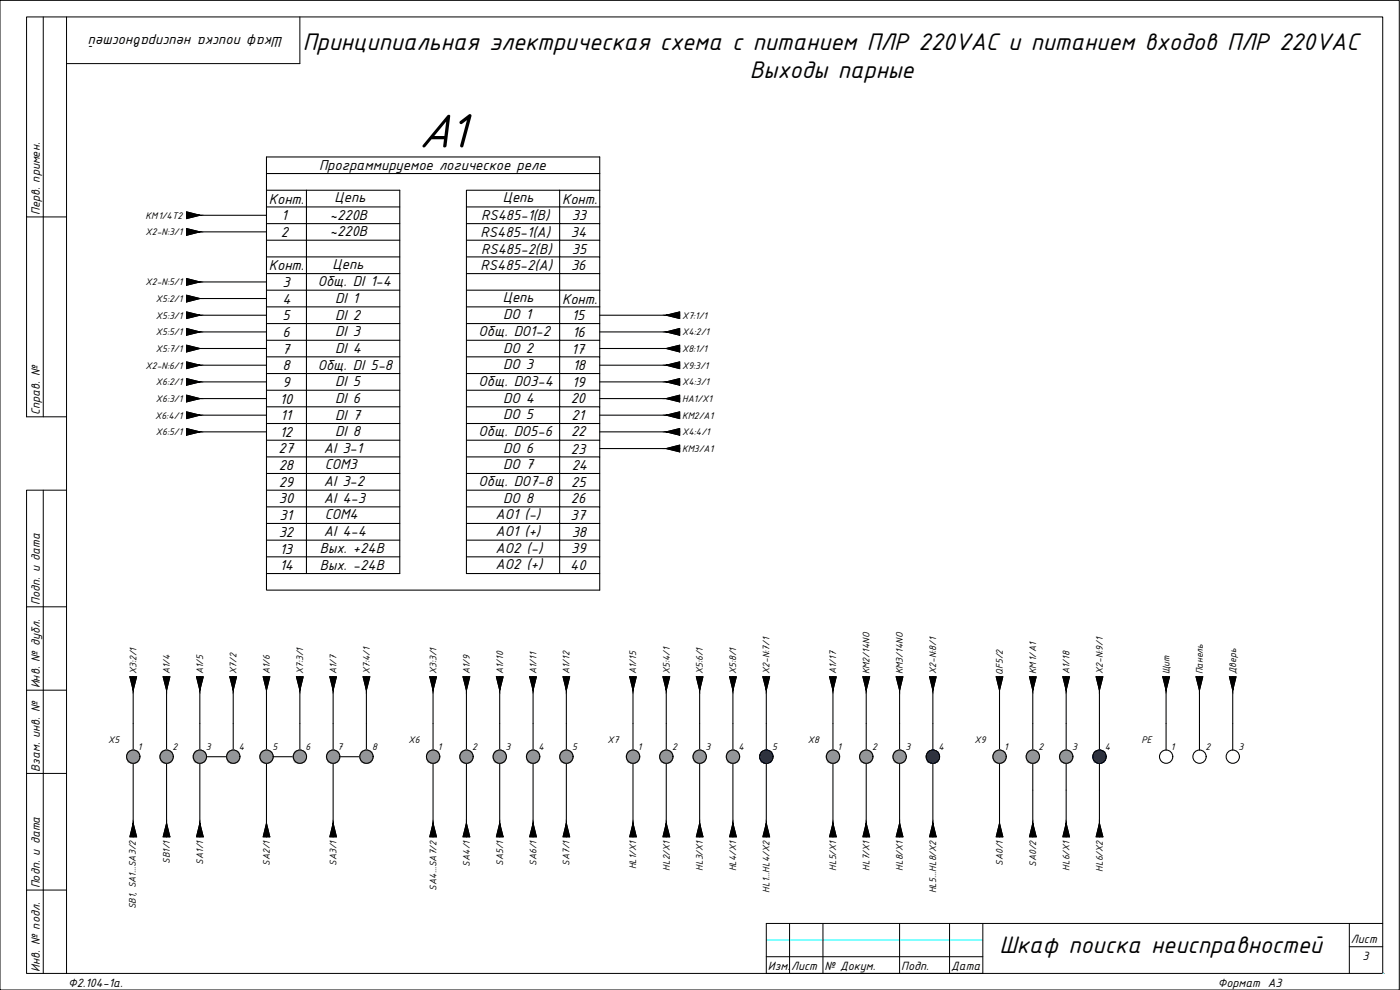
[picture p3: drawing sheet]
<svg xmlns="http://www.w3.org/2000/svg" width="420mm" height="297mm" viewBox="0 0 420 297" stroke-linecap="round" stroke-linejoin="round" font-family="sans-serif">
<!-- layer: 0 -->
<g fill="none" stroke="#000" stroke-width=".3">
<path d="M13 5.1v120M20 5.1h395v287h-395zM20 5.1h-12v60h12M90 5.1v14h-70M8 65.1v60h12M13 147.1v145M20 147.1h-12v35M20 182.1h-12v25M20 207.1h-12v25M20 232.1h-12v35M20 267.1h-12v25h12M237 277.1v15"/>
<path d="M247 277.1v15M270 277.1v15M285 277.1v15M295 277.1v15h-65v-15h185M405 277.1v15M415 277.1h.1M230 287.1h65M405 284.1h10M415 292.1h.1"/>
</g>
<!-- layer: 4 -->
<path d="M230 282h65M415 292.1h.1" fill="none" stroke="#0ff" stroke-width=".3"/>
<g fill="none" stroke="#000" stroke-width=".32">
<path d="M80 57.1v5h12v5h28M80 57.1v-10h100v20M80 52.1h100M80 57.1h40v115h-28M92 57.1v5h28M168 57.1v5h12M168 57.1h-28v115h28M168 57.1h12M56 63.6l4 1-4 1zM56 68.6l4 1-4 1zM60 64.6h20M60 69.6h20"/>
<path d="M80 62.1v5h12v5h28M80 67.1v5h12v5h28M80 72.1v5h12v5h28M80 77.1v5h12v5h28M140 62.1h28v5h12v5M140 67.1h28v5h12v5M140 72.1h28v5h12v5M140 77.1h28v5h12v5M56 83.6l4 1-4 1zM56 88.6l4 1-4 1zM56 93.6l4 1-4 1zM56 98.6l4 1-4 1z"/>
<path d="M60 84.6h20M60 89.6h20M60 94.6h20M60 99.6h20M80 82.1v5h12v5h28M80 87.1v5h12v5h28M80 92.1v5h12v5h28M80 97.1v5h12v5h28M140 82.1h28v10h12M140 92.1h28v5h12v5M140 97.1h28v5h12v5M140 87.1h40"/>
<path d="M180 87.1v10M180 94.6h20M180 99.6h20M200 94.6l4-1v2zM200 99.6l4-1v2zM56 103.6l4 1-4 1zM56 108.6l4 1-4 1zM56 113.6l4 1-4 1zM56 118.6l4 1-4 1zM60 104.6h20M60 109.6h20M60 114.6h20"/>
<path d="M60 119.6h20M80 102.1v5h12v5h28M80 107.1v5h12v5h28M80 112.1v5h12v5h28M80 117.1v5h12v5h28M140 102.1h28v5h12v5M140 107.1h28v5h12v5M140 112.1h28v5h12v5M140 117.1h28v5h12v5M180 104.6h20M180 109.6h20M180 114.6h20"/>
<path d="M180 119.6h20M200 104.6l4-1v2zM200 109.6l4-1v2zM200 114.6l4-1v2zM200 119.6l4-1v2zM56 123.6l4 1-4 1zM56 128.6l4 1-4 1zM60 124.6h20M60 129.6h20M80 122.1v5h12v5h28M80 127.1v5h12v5h28M80 132.1v5h12v5h28"/>
<path d="M80 137.1v5h12v5h28M140 122.1h28v5h12v5M140 127.1h28v5h12v5M140 132.1h28v5h12v5M140 137.1h28v5h12v5M180 124.6h20M180 129.6h20M180 134.6h20M200 124.6l4-1v2zM200 129.6l4-1v2zM200 134.6l4-1v2zM80 142.1v5h12v5h28"/>
<path d="M80 147.1v5h12v5h28M80 152.1v5h12v5h28M80 157.1v5h12v5h28M140 142.1h28v5h12v5M140 147.1h28v5h12v5M140 152.1h28v5h12v5M140 157.1h28v5h12v5M80 162.1v5h12v5M80 167.1v5h12M140 167.1h28v5h12v5h-100v-5M140 162.1h28v5h12v5M39 203.1h2l-1 4z"/>
<path d="M40 207.1v18M49 203.1h2l-1 4zM50 207.1v18M59 203.1h2l-1 4zM60 207.1v18M69 203.1h2l-1 4zM70 207.1v18M79 203.1h2l-1 4zM80 207.1v18M89 203.1h2l-1 4zM90 207.1v18M99 203.1h2l-1 4z"/>
<path d="M100 207.1v18M109 203.1h2l-1 4zM110 207.1v18M129 203.1h2l-1 4zM130 207.1v18M139 203.1h2l-1 4zM140 207.1v18M149 203.1h2l-1 4zM150 207.1v18M159 203.1h2l-1 4zM160 207.1v18M169 203.1h2l-1 4z"/>
<path d="M170 207.1v18M189 203.1h2l-1 4zM190 207.1v18M199 203.1h2l-1 4zM200 207.1v18M209 203.1h2l-1 4zM210 207.1v18M219 203.1h2l-1 4zM220 207.1v18M229 203.1h2l-1 4zM230 207.1v18M249 203.1h2l-1 4z"/>
<path d="M250 207.1v18M259 203.1h2l-1 4zM260 207.1v18M269 203.1h2l-1 4zM270 207.1v18M279 203.1h2l-1 4zM280 207.1v18M299 203.1h2l-1 4zM300 207.1v18M309 203.1h2l-1 4zM310 207.1v18M319 203.1h2l-1 4z"/>
<path d="M320 207.1v18M329 203.1h2l-1 4zM330 207.1v18M349 203.1h2l-1 4zM350 207.1v18M359 203.1h2l-1 4zM360 207.1v18M369 203.1h1.9l-.9 4zM370 207.1v18M40 229.1v18M50 229.1v18M60 229.1v18"/>
<path d="M62 227h6M80 229.1v18M82 227h6M100 229.1v18M102 227h6M130 229.1v18M140 229.1v18M150 229.1v18M160 229.1v18M170 229.1v18M190 229.1v18M200 229.1v18"/>
<path d="M210 229.1v18M220 229.1v18M230 229.1v18M250 229.1v18M260 229.1v18M270 229.1v18M280 229.1v18M300 229.1v18M310 229.1v18M320 229.1v18M330 229.1v18M40 247.1l1 4h-2z"/>
<path d="M50 247.1l1 4h-2zM60 247.1l1 4h-2zM80 247.1l1 4h-2zM100 247.1l1 4h-2zM130 247.1l1 4h-2zM140 247.1l1 4h-2zM150 247.1l1 4h-2zM160 247.1l1 4h-2zM170 247.1l1 4h-2zM190 247.1l1 4h-2zM200 247.1l1 4h-2zM210 247.1l1 4h-2z"/>
<path d="M220 247.1l1 4h-2zM230 247.1l1 4h-2zM250 247.1l1 4h-2zM260 247.1l1 4h-2zM270 247.1l1 4h-2zM280 247.1l1 4h-2zM300 247.1l1 4h-2zM310 247.1l1 4h-2zM320 247.1l1 4h-2zM330 247.1l1 4h-2z"/>
<circle cx="40" cy="227" r="1.99"/>
<circle cx="50" cy="227" r="1.99"/>
<circle cx="60" cy="227" r="1.99"/>
<circle cx="70" cy="227" r="1.99"/>
<circle cx="80" cy="227" r="1.99"/>
<circle cx="90" cy="227" r="1.99"/>
<circle cx="100" cy="227" r="1.99"/>
<circle cx="110" cy="227" r="1.99"/>
<circle cx="130" cy="227" r="1.99"/>
<circle cx="140" cy="227" r="1.99"/>
<circle cx="150" cy="227" r="1.99"/>
<circle cx="160" cy="227" r="1.99"/>
<circle cx="170" cy="227" r="1.99"/>
<circle cx="190" cy="227" r="1.99"/>
<circle cx="200" cy="227" r="1.99"/>
<circle cx="210" cy="227" r="1.99"/>
<circle cx="220" cy="227" r="1.99"/>
<circle cx="230" cy="227" r="1.99"/>
<circle cx="250" cy="227" r="1.99"/>
<circle cx="260" cy="227" r="1.99"/>
<circle cx="270" cy="227" r="1.99"/>
<circle cx="280" cy="227" r="1.99"/>
<circle cx="300" cy="227" r="1.99"/>
<circle cx="310" cy="227" r="1.99"/>
<circle cx="320" cy="227" r="1.99"/>
<circle cx="330" cy="227" r="1.99"/>
<circle cx="350" cy="227" r="1.99"/>
<circle cx="360" cy="227" r="1.99"/>
<circle cx="370" cy="227" r="1.99"/>
</g>
<g fill="#000" stroke="#000" stroke-width=".3">
<path d="M56 63.6l4 1h-4zM56 64.6v1l4-1z"/>
<path d="M56 68.6l4 1h-4zM56 69.6v1l4-1z"/>
<path d="M56 83.6l4 1h-4zM56 84.6v1l4-1z"/>
<path d="M56 88.6l4 1h-4zM56 89.6v1l4-1z"/>
<path d="M56 93.6l4 1h-4zM56 94.6v1l4-1z"/>
<path d="M56 98.6l4 1h-4zM56 99.6v1l4-1z"/>
<path d="M200 94.6l4-1v1zM200 94.6l4 1v-1z"/>
<path d="M200 99.6l4-1v1zM200 99.6l4 1v-1z"/>
<path d="M56 103.6l4 1h-4zM56 104.6v1l4-1z"/>
<path d="M56 108.6l4 1h-4zM56 109.6v1l4-1z"/>
<path d="M56 113.6l4 1h-4zM56 114.6v1l4-1z"/>
<path d="M56 118.6l4 1h-4zM56 119.6v1l4-1z"/>
<path d="M200 104.6l4-1v1zM200 104.6l4 1v-1z"/>
<path d="M200 109.6l4-1v1zM200 109.6l4 1v-1z"/>
<path d="M200 114.6l4-1v1zM200 114.6l4 1v-1z"/>
<path d="M200 119.6l4-1v1zM200 119.6l4 1v-1z"/>
<path d="M56 123.6l4 1h-4zM56 124.6v1l4-1z"/>
<path d="M56 128.6l4 1h-4zM56 129.6v1l4-1z"/>
<path d="M200 124.6l4-1v1zM200 124.6l4 1v-1z"/>
<path d="M200 129.6l4-1v1zM200 129.6l4 1v-1z"/>
<path d="M200 134.6l4-1v1zM200 134.6l4 1v-1z"/>
<path d="M39 203.1h1v4zM40 203.1v4l1-4z"/>
<path d="M49 203.1h1v4zM50 203.1v4l1-4z"/>
<path d="M59 203.1h1v4zM60 203.1v4l1-4z"/>
<path d="M69 203.1h1v4zM70 203.1v4l1-4z"/>
<path d="M79 203.1h1v4zM80 203.1v4l1-4z"/>
<path d="M89 203.1h1v4zM90 203.1v4l1-4z"/>
<path d="M99 203.1h1v4zM100 203.1v4l1-4z"/>
<path d="M109 203.1h1v4zM110 203.1v4l1-4z"/>
<path d="M129 203.1h1v4zM130 203.1v4l1-4z"/>
<path d="M139 203.1h1v4zM140 203.1v4l1-4z"/>
<path d="M149 203.1h1v4zM150 203.1v4l1-4z"/>
<path d="M159 203.1h1v4zM160 203.1v4l1-4z"/>
<path d="M169 203.1h1v4zM170 203.1v4l1-4z"/>
<path d="M189 203.1h1v4zM190 203.1v4l1-4z"/>
<path d="M199 203.1h1v4zM200 203.1v4l1-4z"/>
<path d="M209 203.1h1v4zM210 203.1v4l1-4z"/>
<path d="M219 203.1h1v4zM220 203.1v4l1-4z"/>
<path d="M229 203.1h1v4zM230 203.1v4l1-4z"/>
<path d="M249 203.1h1v4zM250 203.1v4l1-4z"/>
<path d="M259 203.1h1v4zM260 203.1v4l1-4z"/>
<path d="M269 203.1h1v4zM270 203.1v4l1-4z"/>
<path d="M279 203.1h1v4zM280 203.1v4l1-4z"/>
<path d="M299 203.1h1v4zM300 203.1v4l1-4z"/>
<path d="M309 203.1h1v4zM310 203.1v4l1-4z"/>
<path d="M319 203.1h1v4zM320 203.1v4l1-4z"/>
<path d="M329 203.1h1v4zM330 203.1v4l1-4z"/>
<path d="M349 203.1h1v4zM350 203.1v4l1-4z"/>
<path d="M359 203.1h1v4zM360 203.1v4l1-4z"/>
<path d="M369 203.1h1v4zM370 203.1v4l.9-4z"/>
<path d="M40 247.1v4h1zM40 247.1v4h-1z"/>
<path d="M50 247.1v4h1zM50 247.1v4h-1z"/>
<path d="M60 247.1v4h1zM60 247.1v4h-1z"/>
<path d="M80 247.1v4h1zM80 247.1v4h-1z"/>
<path d="M100 247.1v4h1zM100 247.1v4h-1z"/>
<path d="M130 247.1v4h1zM130 247.1v4h-1z"/>
<path d="M140 247.1v4h1zM140 247.1v4h-1z"/>
<path d="M150 247.1v4h1zM150 247.1v4h-1z"/>
<path d="M160 247.1v4h1zM160 247.1v4h-1z"/>
<path d="M170 247.1v4h1zM170 247.1v4h-1z"/>
<path d="M190 247.1v4h1zM190 247.1v4h-1z"/>
<path d="M200 247.1v4h1zM200 247.1v4h-1z"/>
<path d="M210 247.1v4h1zM210 247.1v4h-1z"/>
<path d="M220 247.1v4h1zM220 247.1v4h-1z"/>
<path d="M230 247.1v4h1zM230 247.1v4h-1z"/>
<path d="M250 247.1v4h1zM250 247.1v4h-1z"/>
<path d="M260 247.1v4h1zM260 247.1v4h-1z"/>
<path d="M270 247.1v4h1zM270 247.1v4h-1z"/>
<path d="M280 247.1v4h1zM280 247.1v4h-1z"/>
<path d="M300 247.1v4h1zM300 247.1v4h-1z"/>
<path d="M310 247.1v4h1zM310 247.1v4h-1z"/>
<path d="M320 247.1v4h1zM320 247.1v4h-1z"/>
<path d="M330 247.1v4h1zM330 247.1v4h-1z"/>
</g>
<g fill="#939598" stroke="#939598" stroke-width=".3">
<path d="M39.8 225.1h.7zM39.4 225.1h1.1z"/>
<path d="M39.4 225.1l1.5 .2zM39.1 225.3h1.8z"/>
<path d="M39.1 225.3l2.1 .2-.3-.2zM38.8 225.5l.3-.2 2.1 .2z"/>
<path d="M38.8 225.5l2.7 .2-.3-.2zM38.5 225.7l.3-.2 2.7 .2z"/>
<path d="M38.5 225.7l3.2 .3-.2-.3zM38.5 225.7l3.2 .3h-3.4z"/>
<path d="M38.3 226l3.5 .3-.1-.3zM38.3 226l3.5 .3h-3.7z"/>
<path d="M38.1 226.3l3.8 .4-.1-.4zM38.1 226.3l3.8 .4h-3.9z"/>
<path d="M38 226.7l4 .3-.1-.3zM38 226.7l4 .3h-4z"/>
<path d="M38 227l3.9 .4 .1-.4zM38 227l3.9 .4h-3.9z"/>
<path d="M38 227.4l3.8 .4 .1-.4zM38 227.4l3.8 .4h-3.7z"/>
<path d="M38.1 227.8l3.6 .3 .1-.3zM38.1 227.8l3.6 .3h-3.4z"/>
<path d="M38.3 228.1l3.2 .3 .2-.3zM38.3 228.1l3.2 .3h-3z"/>
<path d="M38.5 228.4l2.7 .3 .3-.3zM38.5 228.4l2.7 .3h-2.4z"/>
<path d="M38.8 228.7l2.1 .1 .3-.1zM38.8 228.7l2.1 .1z"/>
<path d="M39.1 228.8h1.8zM39.1 228.8l1.4 .2z"/>
<path d="M39.4 229h1.1zM39.4 229l.8 .1z"/>
<path d="M49.8 225.1h.7zM49.4 225.1h1.1z"/>
<path d="M49.4 225.1l1.5 .2zM49.1 225.3h1.8z"/>
<path d="M49.1 225.3l2.1 .2zM48.8 225.5l.3-.2 2.1 .2z"/>
<path d="M48.8 225.5l2.7 .2-.3-.2zM48.5 225.7l.3-.2 2.7 .2z"/>
<path d="M48.5 225.7l3.2 .3-.2-.3zM48.5 225.7l3.2 .3h-3.4z"/>
<path d="M48.3 226l3.6 .3-.2-.3zM48.3 226l3.6 .3h-3.8z"/>
<path d="M48.1 226.3l3.8 .4v-.4zM48.1 226.3l3.8 .4h-3.9z"/>
<path d="M48 226.7l4 .3-.1-.3zM48 226.7l4 .3h-4z"/>
<path d="M48 227l3.9 .4 .1-.4zM48 227l3.9 .4h-3.9z"/>
<path d="M48 227.4l3.9 .4v-.4zM48 227.4l3.9 .4h-3.8z"/>
<path d="M48.1 227.8l3.6 .3 .2-.3zM48.1 227.8l3.6 .3h-3.4z"/>
<path d="M48.3 228.1l3.2 .3 .2-.3zM48.3 228.1l3.2 .3h-3z"/>
<path d="M48.5 228.4l2.7 .3 .3-.3zM48.5 228.4l2.7 .3h-2.4z"/>
<path d="M48.8 228.7l2.1 .1 .3-.1zM48.8 228.7l2.1 .1h-1.8z"/>
<path d="M49.1 228.8h1.8zM49.1 228.8l1.4 .2z"/>
<path d="M49.4 229h1.1zM49.4 229l.8 .1z"/>
<path d="M59.8 225.1h.7zM59.4 225.1h1.1z"/>
<path d="M59.4 225.1l1.5 .2zM59.1 225.3h1.8z"/>
<path d="M59.1 225.3l2.1 .2zM58.8 225.5l.3-.2 2.1 .2z"/>
<path d="M58.8 225.5l2.7 .2-.3-.2zM58.5 225.7l.3-.2 2.7 .2z"/>
<path d="M58.5 225.7l3.2 .3-.2-.3zM58.5 225.7l3.2 .3h-3.4z"/>
<path d="M58.3 226l3.5 .3-.1-.3zM58.3 226l3.5 .3h-3.7z"/>
<path d="M58.1 226.3l3.8 .4-.1-.4zM58.1 226.3l3.8 .4h-3.9z"/>
<path d="M58 226.7l4 .3-.1-.3zM58 226.7l4 .3h-4z"/>
<path d="M58 227l3.9 .4 .1-.4zM58 227l3.9 .4h-3.9z"/>
<path d="M58 227.4l3.8 .4 .1-.4zM58 227.4l3.8 .4h-3.7z"/>
<path d="M58.1 227.8l3.6 .3 .1-.3zM58.1 227.8l3.6 .3h-3.4z"/>
<path d="M58.3 228.1l3.2 .3 .2-.3zM58.3 228.1l3.2 .3h-3z"/>
<path d="M58.5 228.4l2.7 .3 .3-.3zM58.5 228.4l2.7 .3h-2.4z"/>
<path d="M58.8 228.7l2.1 .1 .3-.1zM58.8 228.7l2.1 .1z"/>
<path d="M59.1 228.8h1.8zM59.1 228.8l1.4 .2z"/>
<path d="M59.4 229h1.1zM59.4 229l.7 .1z"/>
<path d="M69.8 225.1h.7zM69.4 225.1h1.1z"/>
<path d="M69.4 225.1l1.5 .2zM69.1 225.3h1.8z"/>
<path d="M69.1 225.3l2.1 .2zM68.8 225.5l.3-.2 2.1 .2z"/>
<path d="M68.8 225.5l2.7 .2-.3-.2zM68.8 225.5l2.7 .2h-3z"/>
<path d="M68.5 225.7l3.2 .3-.2-.3zM68.5 225.7l3.2 .3h-3.4z"/>
<path d="M68.3 226l3.6 .3-.2-.3zM68.3 226l3.6 .3h-3.8z"/>
<path d="M68.1 226.3l3.8 .4v-.4zM68.1 226.3l3.8 .4h-3.9z"/>
<path d="M68 226.7l4 .3-.1-.3zM68 226.7l4 .3h-4z"/>
<path d="M68 227l3.9 .4 .1-.4zM68 227l3.9 .4h-3.9z"/>
<path d="M68 227.4l3.9 .4v-.4zM68 227.4l3.9 .4h-3.8z"/>
<path d="M68.1 227.8l3.6 .3 .2-.3zM68.1 227.8l3.6 .3h-3.4z"/>
<path d="M68.3 228.1l3.2 .3 .2-.3zM68.3 228.1l3.2 .3h-3z"/>
<path d="M68.5 228.4l2.7 .3 .3-.3zM68.5 228.4l2.7 .3h-2.4z"/>
<path d="M68.8 228.7l2.1 .1 .3-.1zM68.8 228.7l2.1 .1z"/>
<path d="M69.1 228.8h1.8zM69.1 228.8l1.4 .2z"/>
<path d="M69.4 229h1.1zM69.4 229l.8 .1z"/>
<path d="M79.8 225.1h.7zM79.4 225.1h1.1z"/>
<path d="M79.4 225.1l1.5 .2zM79.1 225.3h1.8z"/>
<path d="M79.1 225.3l2.1 .2zM78.8 225.5l.3-.2 2.1 .2z"/>
<path d="M78.8 225.5l2.7 .2-.3-.2zM78.5 225.7l.3-.2 2.7 .2z"/>
<path d="M78.5 225.7l3.2 .3-.2-.3zM78.5 225.7l3.2 .3h-3.4z"/>
<path d="M78.3 226l3.5 .3-.1-.3zM78.3 226l3.5 .3h-3.7z"/>
<path d="M78.1 226.3l3.9 .4-.2-.4zM78.1 226.3l3.9 .4h-4z"/>
<path d="M78 226.7l4 .3v-.3zM78 226.7l4 .3h-4z"/>
<path d="M78 227l4 .4v-.4zM78 227l4 .4h-4z"/>
<path d="M78 227.4l3.8 .4 .2-.4zM78 227.4l3.8 .4h-3.7z"/>
<path d="M78.1 227.8l3.6 .3 .1-.3zM78.1 227.8l3.6 .3h-3.4z"/>
<path d="M78.3 228.1l3.2 .3 .2-.3zM78.3 228.1l3.2 .3h-3z"/>
<path d="M78.5 228.4l2.7 .3 .3-.3zM78.5 228.4l2.7 .3h-2.4z"/>
<path d="M78.8 228.7l2.1 .1 .3-.1zM78.8 228.7l2.1 .1z"/>
<path d="M79.1 228.8h1.8zM79.1 228.8l1.4 .2z"/>
<path d="M79.4 229h1.1zM79.4 229l.8 .1z"/>
<path d="M89.8 225.1h.7zM89.4 225.1h1.1z"/>
<path d="M89.4 225.1l1.5 .2zM89.1 225.3h1.8z"/>
<path d="M89.1 225.3l2.1 .2zM88.8 225.5l.3-.2 2.1 .2z"/>
<path d="M88.8 225.5l2.6 .2-.2-.2zM88.8 225.5l2.6 .2h-2.9z"/>
<path d="M88.5 225.7l3.2 .3-.3-.3zM88.5 225.7l3.2 .3h-3.4z"/>
<path d="M88.3 226l3.5 .3-.1-.3zM88.3 226l3.5 .3h-3.7z"/>
<path d="M88.1 226.3l3.8 .4-.1-.4zM88.1 226.3l3.8 .4h-3.9z"/>
<path d="M88 226.7l4 .3-.1-.3zM88 226.7l4 .3h-4z"/>
<path d="M88 227l3.9 .4 .1-.4zM88 227l3.9 .4h-3.9z"/>
<path d="M88 227.4l3.8 .4 .1-.4zM88 227.4l3.8 .4h-3.7z"/>
<path d="M88.1 227.8l3.6 .3 .1-.3zM88.1 227.8l3.6 .3h-3.4z"/>
<path d="M88.3 228.1l3.1 .3 .3-.3zM88.3 228.1l3.1 .3h-2.9z"/>
<path d="M88.5 228.4l2.7 .3 .2-.3zM88.5 228.4l2.7 .3h-2.4z"/>
<path d="M88.8 228.7l2.1 .1 .3-.1zM88.8 228.7l2.1 .1z"/>
<path d="M89.1 228.8h1.8zM89.1 228.8l1.4 .2z"/>
<path d="M89.4 229h1.1zM89.4 229l.8 .1z"/>
<path d="M99.8 225.1h.7zM99.4 225.1h1.1z"/>
<path d="M99.4 225.1l1.5 .2zM99.1 225.3h1.8z"/>
<path d="M99.1 225.3l2.1 .2zM98.8 225.5l.3-.2 2.1 .2z"/>
<path d="M98.8 225.5l2.7 .2-.3-.2zM98.5 225.7l.3-.2 2.7 .2z"/>
<path d="M98.5 225.7l3.2 .3-.2-.3zM98.5 225.7l3.2 .3h-3.4z"/>
<path d="M98.3 226l3.5 .3-.1-.3zM98.3 226l3.5 .3h-3.7z"/>
<path d="M98.1 226.3l3.9 .4-.2-.4zM98.1 226.3l3.9 .4h-4z"/>
<path d="M98 226.7l4 .3v-.3zM98 226.7l4 .3h-4z"/>
<path d="M98 227l4 .4v-.4zM98 227l4 .4h-4z"/>
<path d="M98 227.4l3.8 .4 .2-.4zM98 227.4l3.8 .4h-3.7z"/>
<path d="M98.1 227.8l3.6 .3 .1-.3zM98.1 227.8l3.6 .3h-3.4z"/>
<path d="M98.3 228.1l3.2 .3 .2-.3zM98.3 228.1l3.2 .3h-3z"/>
<path d="M98.5 228.4l2.7 .3 .3-.3zM98.5 228.4l2.7 .3h-2.4z"/>
<path d="M98.8 228.7l2.1 .1 .3-.1zM98.8 228.7l2.1 .1z"/>
<path d="M99.1 228.8h1.8zM99.1 228.8l1.4 .2z"/>
<path d="M99.4 229h1.1zM99.4 229l.8 .1z"/>
<path d="M109.8 225.1h.7zM109.4 225.1h1.1z"/>
<path d="M109.4 225.1l1.5 .2zM109.1 225.3h1.8z"/>
<path d="M109.1 225.3l2.1 .2zM108.8 225.5l.3-.2 2.1 .2z"/>
<path d="M108.8 225.5l2.6 .2-.2-.2zM108.5 225.7l.3-.2 2.6 .2z"/>
<path d="M108.5 225.7l3.2 .3-.3-.3zM108.5 225.7l3.2 .3h-3.4z"/>
<path d="M108.3 226l3.5 .3-.1-.3zM108.3 226l3.5 .3h-3.7z"/>
<path d="M108.1 226.3l3.8 .4-.1-.4zM108.1 226.3l3.8 .4h-3.9z"/>
<path d="M108 226.7l4 .3-.1-.3zM108 226.7l4 .3h-4z"/>
<path d="M108 227l3.9 .4 .1-.4zM108 227l3.9 .4h-3.9z"/>
<path d="M108 227.4l3.8 .4 .1-.4zM108 227.4l3.8 .4h-3.7z"/>
<path d="M108.1 227.8l3.6 .3 .1-.3zM108.1 227.8l3.6 .3h-3.4z"/>
<path d="M108.3 228.1l3.1 .3 .3-.3zM108.3 228.1l3.1 .3h-2.9z"/>
<path d="M108.5 228.4l2.7 .3 .2-.3zM108.5 228.4l2.7 .3h-2.4z"/>
<path d="M108.8 228.7l2.1 .1 .3-.1zM108.8 228.7l2.1 .1z"/>
<path d="M109.1 228.8h1.8zM109.1 228.8l1.4 .2z"/>
<path d="M109.4 229h1.1zM109.4 229l.8 .1z"/>
<path d="M129.8 225.1h.7zM129.4 225.1h1.1z"/>
<path d="M129.4 225.1l1.5 .2zM129.1 225.3h1.8z"/>
<path d="M129.1 225.3l2.1 .2zM128.8 225.5l.3-.2 2.1 .2z"/>
<path d="M128.8 225.5l2.6 .2-.2-.2zM128.5 225.7l.3-.2 2.6 .2z"/>
<path d="M128.5 225.7l3.2 .3-.3-.3zM128.5 225.7l3.2 .3h-3.4z"/>
<path d="M128.3 226l3.5 .3-.1-.3zM128.3 226l3.5 .3h-3.7z"/>
<path d="M128.1 226.3l3.8 .4-.1-.4zM128.1 226.3l3.8 .4h-3.9z"/>
<path d="M128 226.7l4 .3-.1-.3zM128 226.7l4 .3h-4z"/>
<path d="M128 227l3.9 .4 .1-.4zM128 227l3.9 .4h-3.9z"/>
<path d="M128 227.4l3.8 .4 .1-.4zM128 227.4l3.8 .4h-3.7z"/>
<path d="M128.1 227.8l3.6 .3 .1-.3zM128.1 227.8l3.6 .3h-3.4z"/>
<path d="M128.3 228.1l3.1 .3 .3-.3zM128.3 228.1l3.1 .3h-2.9z"/>
<path d="M128.5 228.4l2.7 .3 .2-.3zM128.5 228.4l2.7 .3h-2.4z"/>
<path d="M128.8 228.7l2.1 .1 .3-.1zM128.8 228.7l2.1 .1z"/>
<path d="M129.1 228.8h1.8zM129.1 228.8l1.4 .2z"/>
<path d="M129.4 229h1.1zM129.4 229l.8 .1z"/>
<path d="M139.8 225.1h.7zM139.4 225.1h1.1z"/>
<path d="M139.4 225.1l1.5 .2zM139.1 225.3h1.8z"/>
<path d="M139.1 225.3l2.1 .2zM138.8 225.5l.3-.2 2.1 .2z"/>
<path d="M138.8 225.5l2.7 .2-.3-.2zM138.5 225.7l.3-.2 2.7 .2z"/>
<path d="M138.5 225.7l3.2 .3-.2-.3zM138.5 225.7l3.2 .3h-3.4z"/>
<path d="M138.3 226l3.6 .3-.2-.3zM138.3 226l3.6 .3h-3.8z"/>
<path d="M138.1 226.3l3.9 .4-.1-.4zM138.1 226.3l3.9 .4h-4z"/>
<path d="M138 226.7l4 .3v-.3zM138 226.7l4 .3h-4z"/>
<path d="M138 227l4 .4v-.4zM138 227l4 .4h-4z"/>
<path d="M138 227.4l3.9 .4 .1-.4zM138 227.4l3.9 .4h-3.8z"/>
<path d="M138.1 227.8l3.6 .3 .2-.3zM138.1 227.8l3.6 .3h-3.4z"/>
<path d="M138.3 228.1l3.2 .3 .2-.3zM138.3 228.1l3.2 .3h-3z"/>
<path d="M138.5 228.4l2.7 .3 .3-.3zM138.5 228.4l2.7 .3h-2.4z"/>
<path d="M138.8 228.7l2.1 .1 .3-.1zM138.8 228.7l2.1 .1z"/>
<path d="M139.1 228.8h1.8zM139.1 228.8l1.4 .2z"/>
<path d="M139.4 229h1.1zM139.4 229l.8 .1z"/>
<path d="M149.8 225.1h.7zM149.4 225.1h1.1z"/>
<path d="M149.4 225.1l1.5 .2zM149.1 225.3h1.8z"/>
<path d="M149.1 225.3l2.1 .2-.3-.2zM148.8 225.5l.3-.2 2.1 .2z"/>
<path d="M148.8 225.5l2.6 .2-.2-.2zM148.5 225.7l.3-.2 2.6 .2z"/>
<path d="M148.5 225.7l3.2 .3-.3-.3zM148.5 225.7l3.2 .3h-3.4z"/>
<path d="M148.3 226l3.5 .3-.1-.3zM148.3 226l3.5 .3h-3.7z"/>
<path d="M148.1 226.3l3.8 .4-.1-.4zM148.1 226.3l3.8 .4h-3.9z"/>
<path d="M148 226.7l4 .3-.1-.3zM148 226.7l4 .3h-4z"/>
<path d="M148 227l3.9 .4 .1-.4zM148 227l3.9 .4h-3.9z"/>
<path d="M148 227.4l3.8 .4 .1-.4zM148 227.4l3.8 .4h-3.7z"/>
<path d="M148.1 227.8l3.6 .3 .1-.3zM148.1 227.8l3.6 .3h-3.4z"/>
<path d="M148.3 228.1l3.1 .3 .3-.3zM148.3 228.1l3.1 .3h-2.9z"/>
<path d="M148.5 228.4l2.7 .3 .2-.3zM148.5 228.4l2.7 .3h-2.4z"/>
<path d="M148.8 228.7l2.1 .1 .3-.1zM148.8 228.7l2.1 .1z"/>
<path d="M149.1 228.8h1.8zM149.1 228.8l1.4 .2z"/>
<path d="M149.4 229h1.1zM149.4 229l.7 .1z"/>
<path d="M159.8 225.1h.7zM159.4 225.1h1.1z"/>
<path d="M159.4 225.1l1.5 .2zM159.1 225.3h1.8z"/>
<path d="M159.1 225.3l2.1 .2zM158.8 225.5l.3-.2 2.1 .2z"/>
<path d="M158.8 225.5l2.7 .2-.3-.2zM158.5 225.7l.3-.2 2.7 .2z"/>
<path d="M158.5 225.7l3.2 .3-.2-.3zM158.5 225.7l3.2 .3h-3.4z"/>
<path d="M158.3 226l3.6 .3-.2-.3zM158.3 226l3.6 .3h-3.8z"/>
<path d="M158.1 226.3l3.8 .4v-.4zM158.1 226.3l3.8 .4h-3.9z"/>
<path d="M158 226.7l4 .3-.1-.3zM158 226.7l4 .3h-4z"/>
<path d="M158 227l3.9 .4 .1-.4zM158 227l3.9 .4h-3.9z"/>
<path d="M158 227.4l3.9 .4v-.4zM158 227.4l3.9 .4h-3.8z"/>
<path d="M158.1 227.8l3.6 .3 .2-.3zM158.1 227.8l3.6 .3h-3.4z"/>
<path d="M158.3 228.1l3.2 .3 .2-.3zM158.3 228.1l3.2 .3h-3z"/>
<path d="M158.5 228.4l2.7 .3 .3-.3zM158.5 228.4l2.7 .3h-2.4z"/>
<path d="M158.8 228.7l2.1 .1 .3-.1zM158.8 228.7l2.1 .1h-1.8z"/>
<path d="M159.1 228.8h1.8zM159.1 228.8l1.4 .2z"/>
<path d="M159.4 229h1.1zM159.4 229l.8 .1z"/>
<path d="M169.8 225.1h.7zM169.4 225.1h1.1z"/>
<path d="M169.4 225.1l1.5 .2zM169.1 225.3h1.8z"/>
<path d="M169.1 225.3l2.1 .2zM168.8 225.5l.3-.2 2.1 .2z"/>
<path d="M168.8 225.5l2.7 .2-.3-.2zM168.5 225.7l.3-.2 2.7 .2z"/>
<path d="M168.5 225.7l3.2 .3-.2-.3zM168.5 225.7l3.2 .3h-3.4z"/>
<path d="M168.3 226l3.5 .3-.1-.3zM168.3 226l3.5 .3h-3.7z"/>
<path d="M168.1 226.3l3.8 .4-.1-.4zM168.1 226.3l3.8 .4h-3.9z"/>
<path d="M168 226.7l4 .3-.1-.3zM168 226.7l4 .3h-4z"/>
<path d="M168 227l3.9 .4 .1-.4zM168 227l3.9 .4h-3.9z"/>
<path d="M168 227.4l3.8 .4 .1-.4zM168 227.4l3.8 .4h-3.7z"/>
<path d="M168.1 227.8l3.6 .3 .1-.3zM168.1 227.8l3.6 .3h-3.4z"/>
<path d="M168.3 228.1l3.2 .3 .2-.3zM168.3 228.1l3.2 .3h-3z"/>
<path d="M168.5 228.4l2.7 .3 .3-.3zM168.5 228.4l2.7 .3h-2.4z"/>
<path d="M168.8 228.7l2.1 .1 .3-.1zM168.8 228.7l2.1 .1z"/>
<path d="M169.1 228.8h1.8zM169.1 228.8l1.4 .2z"/>
<path d="M169.4 229h1.1zM169.4 229l.7 .1z"/>
<path d="M189.8 225.1h.7zM189.4 225.1h1.1z"/>
<path d="M189.4 225.1l1.5 .2zM189.1 225.3h1.8z"/>
<path d="M189.1 225.3l2.1 .2zM188.8 225.5l.3-.2 2.1 .2z"/>
<path d="M188.8 225.5l2.7 .2-.3-.2zM188.5 225.7l.3-.2 2.7 .2z"/>
<path d="M188.5 225.7l3.2 .3-.2-.3zM188.5 225.7l3.2 .3h-3.4z"/>
<path d="M188.3 226l3.5 .3-.1-.3zM188.3 226l3.5 .3h-3.7z"/>
<path d="M188.1 226.3l3.8 .4-.1-.4zM188.1 226.3l3.8 .4h-3.9z"/>
<path d="M188 226.7l4 .3-.1-.3zM188 226.7l4 .3h-4z"/>
<path d="M188 227l3.9 .4 .1-.4zM188 227l3.9 .4h-3.9z"/>
<path d="M188 227.4l3.8 .4 .1-.4zM188 227.4l3.8 .4h-3.7z"/>
<path d="M188.1 227.8l3.6 .3 .1-.3zM188.1 227.8l3.6 .3h-3.4z"/>
<path d="M188.3 228.1l3.2 .3 .2-.3zM188.3 228.1l3.2 .3h-3z"/>
<path d="M188.5 228.4l2.7 .3 .3-.3zM188.5 228.4l2.7 .3h-2.4z"/>
<path d="M188.8 228.7l2.1 .1 .3-.1zM188.8 228.7l2.1 .1z"/>
<path d="M189.1 228.8h1.8zM189.1 228.8l1.4 .2z"/>
<path d="M189.4 229h1.1zM189.4 229l.7 .1z"/>
<path d="M199.8 225.1h.7zM199.4 225.1h1.1z"/>
<path d="M199.4 225.1l1.5 .2zM199.1 225.3h1.8z"/>
<path d="M199.1 225.3l2.1 .2zM198.8 225.5l.3-.2 2.1 .2z"/>
<path d="M198.8 225.5l2.6 .2-.2-.2zM198.5 225.7l.3-.2 2.6 .2z"/>
<path d="M198.5 225.7l3.2 .3-.3-.3zM198.5 225.7l3.2 .3h-3.4z"/>
<path d="M198.3 226l3.5 .3-.1-.3zM198.3 226l3.5 .3h-3.7z"/>
<path d="M198.1 226.3l3.8 .4-.1-.4zM198.1 226.3l3.8 .4h-3.9z"/>
<path d="M198 226.7l4 .3-.1-.3zM198 226.7l4 .3h-4z"/>
<path d="M198 227l3.9 .4 .1-.4zM198 227l3.9 .4h-3.9z"/>
<path d="M198 227.4l3.8 .4 .1-.4zM198 227.4l3.8 .4h-3.7z"/>
<path d="M198.1 227.8l3.6 .3 .1-.3zM198.1 227.8l3.6 .3h-3.4z"/>
<path d="M198.3 228.1l3.1 .3 .3-.3zM198.3 228.1l3.1 .3h-2.9z"/>
<path d="M198.5 228.4l2.7 .3 .2-.3zM198.5 228.4l2.7 .3h-2.4z"/>
<path d="M198.8 228.7l2.1 .1 .3-.1zM198.8 228.7l2.1 .1z"/>
<path d="M199.1 228.8h1.8zM199.1 228.8l1.4 .2z"/>
<path d="M199.4 229h1.1zM199.4 229l.8 .1z"/>
<path d="M209.8 225.1h.7zM209.4 225.1h1.1z"/>
<path d="M209.4 225.1l1.5 .2zM209.1 225.3h1.8z"/>
<path d="M209.1 225.3l2.1 .2zM208.8 225.5l.3-.2 2.1 .2z"/>
<path d="M208.8 225.5l2.7 .2-.3-.2zM208.5 225.7l.3-.2 2.7 .2z"/>
<path d="M208.5 225.7l3.2 .3-.2-.3zM208.5 225.7l3.2 .3h-3.4z"/>
<path d="M208.3 226l3.5 .3-.1-.3zM208.3 226l3.5 .3h-3.7z"/>
<path d="M208.1 226.3l3.8 .4-.1-.4zM208.1 226.3l3.8 .4h-3.9z"/>
<path d="M208 226.7l4 .3-.1-.3zM208 226.7l4 .3h-4z"/>
<path d="M208 227l3.9 .4 .1-.4zM208 227l3.9 .4h-3.9z"/>
<path d="M208 227.4l3.8 .4 .1-.4zM208 227.4l3.8 .4h-3.7z"/>
<path d="M208.1 227.8l3.6 .3 .1-.3zM208.1 227.8l3.6 .3h-3.4z"/>
<path d="M208.3 228.1l3.2 .3 .2-.3zM208.3 228.1l3.2 .3h-3z"/>
<path d="M208.5 228.4l2.7 .3 .3-.3zM208.5 228.4l2.7 .3h-2.4z"/>
<path d="M208.8 228.7l2.1 .1 .3-.1zM208.8 228.7l2.1 .1z"/>
<path d="M209.1 228.8h1.8zM209.1 228.8l1.4 .2z"/>
<path d="M209.4 229h1.1zM209.4 229l.7 .1z"/>
<path d="M219.8 225.1h.7zM219.4 225.1h1.1z"/>
<path d="M219.4 225.1l1.5 .2zM219.1 225.3h1.8z"/>
<path d="M219.1 225.3l2.1 .2zM218.8 225.5l.3-.2 2.1 .2z"/>
<path d="M218.8 225.5l2.6 .2-.2-.2zM218.5 225.7l.3-.2 2.6 .2z"/>
<path d="M218.5 225.7l3.2 .3-.3-.3zM218.5 225.7l3.2 .3h-3.4z"/>
<path d="M218.3 226l3.5 .3-.1-.3zM218.3 226l3.5 .3h-3.7z"/>
<path d="M218.1 226.3l3.8 .4-.1-.4zM218.1 226.3l3.8 .4h-3.9z"/>
<path d="M218 226.7l4 .3-.1-.3zM218 226.7l4 .3h-4z"/>
<path d="M218 227l3.9 .4 .1-.4zM218 227l3.9 .4h-3.9z"/>
<path d="M218 227.4l3.8 .4 .1-.4zM218 227.4l3.8 .4h-3.7z"/>
<path d="M218.1 227.8l3.6 .3 .1-.3zM218.1 227.8l3.6 .3h-3.4z"/>
<path d="M218.3 228.1l3.1 .3 .3-.3zM218.3 228.1l3.1 .3h-2.9z"/>
<path d="M218.5 228.4l2.7 .3 .2-.3zM218.5 228.4l2.7 .3h-2.4z"/>
<path d="M218.8 228.7l2.1 .1 .3-.1zM218.8 228.7l2.1 .1z"/>
<path d="M219.1 228.8h1.8zM219.1 228.8l1.4 .2z"/>
<path d="M219.4 229h1.1zM219.4 229l.8 .1z"/>
<path d="M249.8 225.1h.7zM249.4 225.1h1.1z"/>
<path d="M249.4 225.1l1.5 .2zM249.1 225.3h1.8z"/>
<path d="M249.1 225.3l2.1 .2zM248.8 225.5l.3-.2 2.1 .2z"/>
<path d="M248.8 225.5l2.7 .2-.3-.2zM248.5 225.7l.3-.2 2.7 .2z"/>
<path d="M248.5 225.7l3.2 .3-.2-.3zM248.5 225.7l3.2 .3h-3.4z"/>
<path d="M248.3 226l3.5 .3-.1-.3zM248.3 226l3.5 .3h-3.7z"/>
<path d="M248.1 226.3l3.8 .4-.1-.4zM248.1 226.3l3.8 .4h-3.9z"/>
<path d="M248 226.7l4 .3-.1-.3zM248 226.7l4 .3h-4z"/>
<path d="M248 227l3.9 .4 .1-.4zM248 227l3.9 .4h-3.9z"/>
<path d="M248 227.4l3.8 .4 .1-.4zM248 227.4l3.8 .4h-3.7z"/>
<path d="M248.1 227.8l3.6 .3 .1-.3zM248.1 227.8l3.6 .3h-3.4z"/>
<path d="M248.3 228.1l3.2 .3 .2-.3zM248.3 228.1l3.2 .3h-3z"/>
<path d="M248.5 228.4l2.7 .3 .3-.3zM248.5 228.4l2.7 .3h-2.4z"/>
<path d="M248.8 228.7l2.1 .1 .3-.1zM248.8 228.7l2.1 .1h-1.8z"/>
<path d="M249.1 228.8h1.8zM249.1 228.8l1.4 .2z"/>
<path d="M249.4 229h1.1zM249.4 229l.8 .1z"/>
<path d="M259.8 225.1h.7zM259.4 225.1h1.1z"/>
<path d="M259.4 225.1l1.4 .2zM259.1 225.3h1.7z"/>
<path d="M259.1 225.3l2.1 .2zM258.8 225.5l.3-.2 2.1 .2z"/>
<path d="M258.8 225.5l2.6 .2-.2-.2zM258.5 225.7l.3-.2 2.6 .2z"/>
<path d="M258.5 225.7l3.2 .3-.3-.3zM258.5 225.7l3.2 .3h-3.4z"/>
<path d="M258.3 226l3.5 .3-.1-.3zM258.3 226l3.5 .3h-3.7z"/>
<path d="M258.1 226.3l3.8 .4-.1-.4zM258.1 226.3l3.8 .4h-3.9z"/>
<path d="M258 226.7l4 .3-.1-.3zM258 226.7l4 .3h-4z"/>
<path d="M258 227l3.9 .4 .1-.4zM258 227l3.9 .4h-3.9z"/>
<path d="M258 227.4l3.8 .4 .1-.4zM258 227.4l3.8 .4h-3.7z"/>
<path d="M258.1 227.8l3.6 .3 .1-.3zM258.1 227.8l3.6 .3h-3.4z"/>
<path d="M258.3 228.1l3.1 .3 .3-.3zM258.3 228.1l3.1 .3h-2.9z"/>
<path d="M258.5 228.4l2.7 .3 .2-.3zM258.5 228.4l2.7 .3h-2.4z"/>
<path d="M258.8 228.7l2 .1 .4-.1zM258.8 228.7l2 .1z"/>
<path d="M259.1 228.8h1.7zM259.1 228.8l1.4 .2z"/>
<path d="M259.4 229h1.1zM259.4 229l.7 .1z"/>
<path d="M269.8 225.1h.7zM269.4 225.1h1.1z"/>
<path d="M269.4 225.1l1.5 .2zM269.1 225.3h1.8z"/>
<path d="M269.1 225.3l2.1 .2zM268.7 225.5l.4-.2 2.1 .2z"/>
<path d="M268.7 225.5l2.8 .2-.3-.2zM268.5 225.7l.2-.2 2.8 .2z"/>
<path d="M268.5 225.7l3.2 .3-.2-.3zM268.5 225.7l3.2 .3h-3.4z"/>
<path d="M268.3 226l3.5 .3-.1-.3zM268.3 226l3.5 .3h-3.7z"/>
<path d="M268.1 226.3l3.8 .4-.1-.4zM268.1 226.3l3.8 .4h-3.9z"/>
<path d="M268 226.7l4 .3-.1-.3zM268 226.7l4 .3h-4z"/>
<path d="M268 227l3.9 .4 .1-.4zM268 227l3.9 .4h-3.9z"/>
<path d="M268 227.4l3.8 .4 .1-.4zM268 227.4l3.8 .4h-3.7z"/>
<path d="M268.1 227.8l3.6 .3 .1-.3zM268.1 227.8l3.6 .3h-3.4z"/>
<path d="M268.3 228.1l3.2 .3 .2-.3zM268.3 228.1l3.2 .3h-3z"/>
<path d="M268.5 228.4l2.7 .3 .3-.3zM268.5 228.4l2.7 .3h-2.5z"/>
<path d="M268.7 228.7l2.2 .1 .3-.1zM268.7 228.7l2.2 .1z"/>
<path d="M269.1 228.8h1.8zM269.1 228.8l1.4 .2z"/>
<path d="M269.4 229h1.1zM269.4 229l.8 .1z"/>
<path d="M299.8 225.1h.7zM299.4 225.1h1.1z"/>
<path d="M299.4 225.1l1.4 .2zM299.1 225.3h1.7z"/>
<path d="M299.1 225.3l2.1 .2zM298.8 225.5l.3-.2 2.1 .2z"/>
<path d="M298.8 225.5l2.6 .2-.2-.2zM298.5 225.7l.3-.2 2.6 .2z"/>
<path d="M298.5 225.7l3.2 .3-.3-.3zM298.5 225.7l3.2 .3h-3.4z"/>
<path d="M298.3 226l3.5 .3-.1-.3zM298.3 226l3.5 .3h-3.7z"/>
<path d="M298.1 226.3l3.8 .4-.1-.4zM298.1 226.3l3.8 .4h-3.9z"/>
<path d="M298 226.7l4 .3-.1-.3zM298 226.7l4 .3h-4z"/>
<path d="M298 227l3.9 .4 .1-.4zM298 227l3.9 .4h-3.9z"/>
<path d="M298 227.4l3.8 .4 .1-.4zM298 227.4l3.8 .4h-3.7z"/>
<path d="M298.1 227.8l3.6 .3 .1-.3zM298.1 227.8l3.6 .3h-3.4z"/>
<path d="M298.3 228.1l3.1 .3 .3-.3zM298.3 228.1l3.1 .3h-2.9z"/>
<path d="M298.5 228.4l2.7 .3 .2-.3zM298.5 228.4l2.7 .3h-2.4z"/>
<path d="M298.8 228.7l2 .1 .4-.1zM298.8 228.7l2 .1z"/>
<path d="M299.1 228.8h1.7zM299.1 228.8l1.4 .2z"/>
<path d="M299.4 229h1.1zM299.4 229l.7 .1z"/>
<path d="M309.8 225.1h.7zM309.4 225.1h1.1z"/>
<path d="M309.4 225.1l1.5 .2zM309.1 225.3h1.8z"/>
<path d="M309.1 225.3l2.1 .2zM308.8 225.5l.3-.2 2.1 .2z"/>
<path d="M308.8 225.5l2.6 .2-.2-.2zM308.5 225.7l.3-.2 2.6 .2z"/>
<path d="M308.5 225.7l3.2 .3-.3-.3zM308.5 225.7l3.2 .3h-3.4z"/>
<path d="M308.3 226l3.5 .3-.1-.3zM308.3 226l3.5 .3h-3.7z"/>
<path d="M308.1 226.3l3.8 .4-.1-.4zM308.1 226.3l3.8 .4h-3.9z"/>
<path d="M308 226.7l4 .3-.1-.3zM308 226.7l4 .3h-4z"/>
<path d="M308 227l3.9 .4 .1-.4zM308 227l3.9 .4h-3.9z"/>
<path d="M308 227.4l3.8 .4 .1-.4zM308 227.4l3.8 .4h-3.7z"/>
<path d="M308.1 227.8l3.6 .3 .1-.3zM308.1 227.8l3.6 .3h-3.4z"/>
<path d="M308.3 228.1l3.1 .3 .3-.3zM308.3 228.1l3.1 .3h-2.9z"/>
<path d="M308.5 228.4l2.7 .3 .2-.3zM308.5 228.4l2.7 .3h-2.4z"/>
<path d="M308.8 228.7l2.1 .1 .3-.1zM308.8 228.7l2.1 .1z"/>
<path d="M309.1 228.8h1.8zM309.1 228.8l1.4 .2z"/>
<path d="M309.4 229h1.1zM309.4 229l.8 .1z"/>
<path d="M319.8 225.1h.7zM319.4 225.1h1.1z"/>
<path d="M319.4 225.1l1.5 .2zM319.1 225.3h1.8z"/>
<path d="M319.1 225.3l2.1 .2zM318.8 225.5l.3-.2 2.1 .2z"/>
<path d="M318.8 225.5l2.7 .2-.3-.2zM318.5 225.7l.3-.2 2.7 .2z"/>
<path d="M318.5 225.7l3.2 .3-.2-.3zM318.5 225.7l3.2 .3h-3.4z"/>
<path d="M318.3 226l3.5 .3-.1-.3zM318.3 226l3.5 .3h-3.7z"/>
<path d="M318.1 226.3l3.8 .4-.1-.4zM318.1 226.3l3.8 .4h-3.9z"/>
<path d="M318 226.7l4 .3-.1-.3zM318 226.7l4 .3h-4z"/>
<path d="M318 227l3.9 .4 .1-.4zM318 227l3.9 .4h-3.9z"/>
<path d="M318 227.4l3.8 .4 .1-.4zM318 227.4l3.8 .4h-3.7z"/>
<path d="M318.1 227.8l3.6 .3 .1-.3zM318.1 227.8l3.6 .3h-3.4z"/>
<path d="M318.3 228.1l3.2 .3 .2-.3zM318.3 228.1l3.2 .3h-3z"/>
<path d="M318.5 228.4l2.7 .3 .3-.3zM318.5 228.4l2.7 .3h-2.4z"/>
<path d="M318.8 228.7l2.1 .1 .3-.1zM318.8 228.7l2.1 .1z"/>
<path d="M319.1 228.8h1.8zM319.1 228.8l1.4 .2z"/>
<path d="M319.4 229h1.1zM319.4 229l.7 .1z"/>
</g>
<g fill="#22346e" stroke="#22346e" stroke-width=".3">
<path d="M229.8 225.1h.7zM229.4 225.1h1.1z"/>
<path d="M229.4 225.1l1.5 .2zM229.1 225.3h1.8z"/>
<path d="M229.1 225.3l2.1 .2zM228.8 225.5l.3-.2 2.1 .2z"/>
<path d="M228.8 225.5l2.7 .2-.3-.2zM228.5 225.7l.3-.2 2.7 .2z"/>
<path d="M228.5 225.7l3.2 .3-.2-.3zM228.5 225.7l3.2 .3h-3.4z"/>
<path d="M228.3 226l3.5 .3-.1-.3zM228.3 226l3.5 .3h-3.7z"/>
<path d="M228.1 226.3l3.9 .4-.2-.4zM228.1 226.3l3.9 .4h-4z"/>
<path d="M228 226.7l4 .3v-.3zM228 226.7l4 .3h-4z"/>
<path d="M228 227l4 .4v-.4zM228 227l4 .4h-4z"/>
<path d="M228 227.4l3.8 .4 .2-.4zM228 227.4l3.8 .4h-3.7z"/>
<path d="M228.1 227.8l3.6 .3 .1-.3zM228.1 227.8l3.6 .3h-3.4z"/>
<path d="M228.3 228.1l3.2 .3 .2-.3zM228.3 228.1l3.2 .3h-3z"/>
<path d="M228.5 228.4l2.7 .3 .3-.3zM228.5 228.4l2.7 .3h-2.4z"/>
<path d="M228.8 228.7l2.1 .1 .3-.1zM228.8 228.7l2.1 .1z"/>
<path d="M229.1 228.8h1.8zM229.1 228.8l1.4 .2z"/>
<path d="M229.4 229h1.1zM229.4 229l.8 .1z"/>
<path d="M279.8 225.1h.7zM279.4 225.1h1.1z"/>
<path d="M279.4 225.1l1.4 .2zM279.1 225.3h1.7z"/>
<path d="M279.1 225.3l2.1 .2zM278.8 225.5l.3-.2 2.1 .2z"/>
<path d="M278.8 225.5l2.6 .2-.2-.2zM278.5 225.7l.3-.2 2.6 .2z"/>
<path d="M278.5 225.7l3.2 .3-.3-.3zM278.5 225.7l3.2 .3h-3.4z"/>
<path d="M278.3 226l3.5 .3-.1-.3zM278.3 226l3.5 .3h-3.7z"/>
<path d="M278.1 226.3l3.8 .4-.1-.4zM278.1 226.3l3.8 .4h-3.9z"/>
<path d="M278 226.7l4 .3-.1-.3zM278 226.7l4 .3h-4z"/>
<path d="M278 227l3.9 .4 .1-.4zM278 227l3.9 .4h-3.9z"/>
<path d="M278 227.4l3.8 .4 .1-.4zM278 227.4l3.8 .4h-3.7z"/>
<path d="M278.1 227.8l3.6 .3 .1-.3zM278.1 227.8l3.6 .3h-3.4z"/>
<path d="M278.3 228.1l3.1 .3 .3-.3zM278.3 228.1l3.1 .3h-2.9z"/>
<path d="M278.5 228.4l2.7 .3 .2-.3zM278.5 228.4l2.7 .3h-2.4z"/>
<path d="M278.8 228.7l2 .1 .4-.1zM278.8 228.7l2 .1z"/>
<path d="M279.1 228.8h1.7zM279.1 228.8l1.4 .2z"/>
<path d="M279.4 229h1.1zM279.4 229l.7 .1z"/>
<path d="M329.8 225.1h.7zM329.4 225.1h1.1z"/>
<path d="M329.4 225.1l1.5 .2zM329.1 225.3h1.8z"/>
<path d="M329.1 225.3l2.1 .2-.3-.2zM328.8 225.5l.3-.2 2.1 .2z"/>
<path d="M328.8 225.5l2.6 .2-.2-.2zM328.5 225.7l.3-.2 2.6 .2z"/>
<path d="M328.5 225.7l3.2 .3-.3-.3zM328.5 225.7l3.2 .3h-3.4z"/>
<path d="M328.3 226l3.5 .3-.1-.3zM328.3 226l3.5 .3h-3.7z"/>
<path d="M328.1 226.3l3.8 .4-.1-.4zM328.1 226.3l3.8 .4h-3.9z"/>
<path d="M328 226.7l4 .3-.1-.3zM328 226.7l4 .3h-4z"/>
<path d="M328 227l3.9 .4 .1-.4zM328 227l3.9 .4h-3.9z"/>
<path d="M328 227.4l3.8 .4 .1-.4zM328 227.4l3.8 .4h-3.7z"/>
<path d="M328.1 227.8l3.6 .3 .1-.3zM328.1 227.8l3.6 .3h-3.4z"/>
<path d="M328.3 228.1l3.1 .3 .3-.3zM328.3 228.1l3.1 .3h-2.9z"/>
<path d="M328.5 228.4l2.7 .3 .2-.3zM328.5 228.4l2.7 .3h-2.4z"/>
<path d="M328.8 228.7l2.1 .1 .3-.1zM328.8 228.7l2.1 .1z"/>
<path d="M329.1 228.8h1.8zM329.1 228.8l1.4 .2z"/>
<path d="M329.4 229h1.1zM329.4 229l.8 .1z"/>
</g>
<path d="M0 .1h419.9v296.9h-419.9z" fill="none" stroke="#000" stroke-width=".3"/>
<text font-size="15.5" x="125.5" y="44.2">А1</text>
<g font-size="7.8">
<text x="90.9" y="15.1">Принципиальная электрическая схема с питанием ПЛР 220VAC и питанием входов ПЛР 220VAC</text>
<text x="225" y="23.4">Выходы парные</text>
<text x="300" y="286.1">Шкаф поиска неисправностей</text>
</g>
<g font-size="4.7">
<text x="85" y="11.1" transform="rotate(-180 85 11.1)">Шкаф поиска неисправностей</text>
<text x="95.7" y="51.1">Программируемое логическое реле</text>
<text x="80.7" y="61.1">Конт.</text>
<text x="99" y="65.9">~220B</text>
<text x="100.4" y="60.6">Цепь</text>
<text x="150.9" y="60.6">Цепь</text>
<text x="168.7" y="61.1">Конт.</text>
<text x="84.3" y="71.2">2</text>
<text x="84.5" y="66.1">1</text>
<text x="99" y="70.9">~220B</text>
<text x="144.3" y="71.1">RS485-1(A)</text>
<text x="144.4" y="66.1">RS485-1(B)</text>
<text x="171.3" y="71.1">34</text>
<text x="171.6" y="66.1">33</text>
<text x="144.4" y="76.1">RS485-2(B)</text>
<text x="171.6" y="76.1">35</text>
<text x="80.7" y="81.1">Конт.</text>
<text x="99.8" y="80.6">Цепь</text>
<text x="144.3" y="81.1">RS485-2(A)</text>
<text x="171.4" y="81.1">36</text>
<text x="84.7" y="86.1">3</text>
<text x="95.4" y="85.9">Общ. DI 1-4</text>
<text x="84.7" y="91.1">4</text>
<text x="100.6" y="90.9">DI 1</text>
<text x="100.6" y="95.9">DI 2</text>
<text x="150.9" y="90.6">Цепь</text>
<text x="151" y="95.8">DO 1</text>
<text x="168.7" y="91.1">Конт.</text>
<text x="84.7" y="96.1">5</text>
<text x="84.8" y="101.1">6</text>
<text x="100.6" y="100.9">DI 3</text>
<text x="143.6" y="100.9">Общ. DO1-2</text>
<text x="171.7" y="96">15</text>
<text x="171.8" y="101">16</text>
<text x="84.7" y="106.1">7</text>
<text x="100.6" y="105.9">DI 4</text>
<text x="151" y="105.8">DO 2</text>
<text x="171.6" y="106.1">17</text>
<text x="84.7" y="111.1">8</text>
<text x="95.4" y="110.9">Общ. DI 5-8</text>
<text x="151" y="110.8">DO 3</text>
<text x="171.9" y="111">18</text>
<text x="84.7" y="116.1">9</text>
<text x="100.6" y="115.9">DI 5</text>
<text x="143.6" y="115.9">Общ. DO3-4</text>
<text x="171.7" y="116">19</text>
<text x="84" y="121.1">10</text>
<text x="100.6" y="120.9">DI 6</text>
<text x="100.6" y="125.9">DI 7</text>
<text x="151" y="120.8">DO 4</text>
<text x="151" y="125.8">DO 5</text>
<text x="171.3" y="120.9">20</text>
<text x="84" y="131.1">12</text>
<text x="84.2" y="126.1">11</text>
<text x="100.6" y="130.9">DI 8</text>
<text x="143.6" y="130.9">Общ. DO5-6</text>
<text x="171.4" y="131">22</text>
<text x="171.6" y="126">21</text>
<text x="83.6" y="136.1">27</text>
<text x="97.2" y="135.9">AI 3-1</text>
<text x="151" y="135.8">DO 6</text>
<text x="171.3" y="136.1">23</text>
<text x="83.6" y="141.1">28</text>
<text x="97.4" y="140.8">COM3</text>
<text x="151" y="140.8">DO 7</text>
<text x="171.6" y="141">24</text>
<text x="83.6" y="146.1">29</text>
<text x="97.2" y="145.9">AI 3-2</text>
<text x="143.6" y="145.9">Общ. DO7-8</text>
<text x="171.4" y="146">25</text>
<text x="83.7" y="151.1">30</text>
<text x="97.2" y="150.9">AI 4-3</text>
<text x="97.4" y="155.8">COM4</text>
<text x="148.7" y="155.8">AO1 (-)</text>
<text x="151" y="150.8">DO 8</text>
<text x="171.3" y="150.9">26</text>
<text x="83.6" y="161.1">32</text>
<text x="83.9" y="156.1">31</text>
<text x="97.2" y="160.9">AI 4-4</text>
<text x="148.7" y="160.8">AO1 (+)</text>
<text x="171.2" y="156.1">37</text>
<text x="171.6" y="161">38</text>
<text x="84" y="166.1">13</text>
<text x="96" y="165.9">Вых. +24В</text>
<text x="148.7" y="165.8">AO2 (-)</text>
<text x="171.4" y="166">39</text>
<text x="84" y="171.1">14</text>
<text x="96" y="170.9">Вых. -24В</text>
<text x="148.7" y="170.8">AO2 (+)</text>
<text x="171.1" y="170.9">40</text>
</g>
<g font-size="3.9">
<text x="12" y="64.6" transform="rotate(-90 12 64.6)">Перв. примен.</text>
<text x="12" y="124.6" transform="rotate(-90 12 124.6)">Справ. №</text>
<text x="12" y="181.6" transform="rotate(-90 12 181.6)">Подп. и дата</text>
<text x="12" y="206.6" transform="rotate(-90 12 206.6)">Инв. № дубл.</text>
<text x="12" y="231.6" transform="rotate(-90 12 231.6)">Взам. инв. №</text>
<text x="12" y="266.6" transform="rotate(-90 12 266.6)">Подп. и дата</text>
<text x="405.4" y="283.1">Лист</text>
<text x="12" y="291.6" transform="rotate(-90 12 291.6)">Инв. № подл.</text>
<text x="230.5" y="291">Изм.</text>
<text x="237.5" y="291">Лист</text>
<text x="247.5" y="291">№ Докум.</text>
<text x="270.5" y="291">Подп.</text>
<text x="285.5" y="291">Дата</text>
<text x="408.9" y="288">3</text>
<text x="20.5" y="296.1">Ф2.104-1а.</text>
<text x="365.5" y="296.1">Формат А3</text>
</g>
<g font-size="3.1">
<text x="43.7" y="65.6">КМ1/4T2</text>
<text x="43.7" y="70.6">X2-N:3/1</text>
<text x="43.7" y="85.6">X2-N:5/1</text>
<text x="46.8" y="90.6">X5:2/1</text>
<text x="46.8" y="95.6">X5:3/1</text>
<text x="204.7" y="95.6">X7:1/1</text>
<text x="46.8" y="100.6">X5:5/1</text>
<text x="204.7" y="100.6">X4:2/1</text>
<text x="46.8" y="105.6">X5:7/1</text>
<text x="204.7" y="105.6">X8:1/1</text>
<text x="43.7" y="110.6">X2-N:6/1</text>
<text x="204.7" y="110.6">X9:3/1</text>
<text x="46.8" y="115.6">X6:2/1</text>
<text x="204.7" y="115.6">X4:3/1</text>
<text x="46.6" y="125.6">X6:4/1</text>
<text x="46.8" y="120.6">X6:3/1</text>
<text x="204.8" y="120.6">HA1/X1</text>
<text x="204.8" y="125.6">KM2/A1</text>
<text x="46.8" y="130.6">X6:5/1</text>
<text x="204.7" y="130.6">X4:4/1</text>
<text x="204.8" y="135.6">KM3/A1</text>
<text x="41" y="202.3" transform="rotate(-90 41 202.3)">X3:2/1</text>
<text x="51" y="202.3" transform="rotate(-90 51 202.3)">A1/4</text>
<text x="61" y="202.3" transform="rotate(-90 61 202.3)">A1/5</text>
<text x="71" y="202.3" transform="rotate(-90 71 202.3)">X7/2</text>
<text x="81" y="202.3" transform="rotate(-90 81 202.3)">A1/6</text>
<text x="91" y="202.3" transform="rotate(-90 91 202.3)">X7:3/1</text>
<text x="101" y="202.3" transform="rotate(-90 101 202.3)">A1/7</text>
<text x="111" y="202.3" transform="rotate(-90 111 202.3)">X7:4/1</text>
<text x="131" y="202.3" transform="rotate(-90 131 202.3)">X3:3/1</text>
<text x="141" y="202.3" transform="rotate(-90 141 202.3)">A1/9</text>
<text x="151" y="202.3" transform="rotate(-90 151 202.3)">A1/10</text>
<text x="161" y="202.3" transform="rotate(-90 161 202.3)">A1/11</text>
<text x="171" y="202.3" transform="rotate(-90 171 202.3)">A1/12</text>
<text x="191" y="202.3" transform="rotate(-90 191 202.3)">A1/15</text>
<text x="201" y="202.3" transform="rotate(-90 201 202.3)">X5:4/1</text>
<text x="211" y="202.3" transform="rotate(-90 211 202.3)">X5:6/1</text>
<text x="221" y="202.3" transform="rotate(-90 221 202.3)">X5:8/1</text>
<text x="231" y="202.3" transform="rotate(-90 231 202.3)">X2-N:7/1</text>
<text x="251" y="202.3" transform="rotate(-90 251 202.3)">A1/17</text>
<text x="261" y="202.3" transform="rotate(-90 261 202.3)">KM2/14NO</text>
<text x="271" y="202.3" transform="rotate(-90 271 202.3)">KM3/14NO</text>
<text x="281" y="202.3" transform="rotate(-90 281 202.3)">X2-N:8/1</text>
<text x="301" y="202.4" transform="rotate(-90 301 202.4)">QF5/2</text>
<text x="311" y="202.3" transform="rotate(-90 311 202.3)">КМ1/А1</text>
<text x="321" y="202.3" transform="rotate(-90 321 202.3)">A1/18</text>
<text x="331" y="202.3" transform="rotate(-90 331 202.3)">X2-N:9/1</text>
<text x="351" y="202.3" transform="rotate(-90 351 202.3)">Щит</text>
<text x="361" y="202.3" transform="rotate(-90 361 202.3)">Панель</text>
<text x="370.9" y="202.2" transform="rotate(-90 370.9 202.2)">Дверь</text>
<text x="32.5" y="223.1">X5</text>
<text x="41.4" y="225.1">1</text>
<text x="51.8" y="225.1">2</text>
<text x="61.7" y="225.1">3</text>
<text x="71.6" y="225.1">4</text>
<text x="81.7" y="225.1">5</text>
<text x="91.7" y="225.1">6</text>
<text x="101.3" y="225">7</text>
<text x="111.7" y="225.1">8</text>
<text x="122.6" y="223.1">X6</text>
<text x="131.4" y="225.1">1</text>
<text x="141.7" y="225.1">2</text>
<text x="151.7" y="225.1">3</text>
<text x="161.6" y="225.1">4</text>
<text x="171.7" y="225.1">5</text>
<text x="182.4" y="223">X7</text>
<text x="191.4" y="225.1">1</text>
<text x="201.7" y="225.1">2</text>
<text x="211.7" y="225.1">3</text>
<text x="221.6" y="225.1">4</text>
<text x="231.7" y="225.1">5</text>
<text x="242.5" y="223.1">X8</text>
<text x="251.4" y="225.1">1</text>
<text x="261.7" y="225.1">2</text>
<text x="271.7" y="225.1">3</text>
<text x="281.6" y="225.1">4</text>
<text x="292.5" y="223.1">X9</text>
<text x="301.3" y="225.1">1</text>
<text x="311.7" y="225.1">2</text>
<text x="321.7" y="225.1">3</text>
<text x="331.6" y="225.1">4</text>
<text x="342.5" y="223.1">PE</text>
<text x="351.4" y="225.1">1</text>
<text x="361.7" y="225.1">2</text>
<text x="371.7" y="225.1">3</text>
<text x="51" y="259.2" transform="rotate(-90 51 259.2)">SB1/1</text>
<text x="61" y="259.4" transform="rotate(-90 61 259.4)">SA1/1</text>
<text x="81" y="259.8" transform="rotate(-90 81 259.8)">SA2/1</text>
<text x="101" y="259.8" transform="rotate(-90 101 259.8)">SA3/1</text>
<text x="141" y="260" transform="rotate(-90 141 260)">SA4/1</text>
<text x="151" y="259.8" transform="rotate(-90 151 259.8)">SA5/1</text>
<text x="161" y="259.8" transform="rotate(-90 161 259.8)">SA6/1</text>
<text x="171" y="259.8" transform="rotate(-90 171 259.8)">SA7/1</text>
<text x="191" y="260.8" transform="rotate(-90 191 260.8)">HL1/X1</text>
<text x="201" y="261.3" transform="rotate(-90 201 261.3)">HL2/X1</text>
<text x="211" y="261.3" transform="rotate(-90 211 261.3)">HL3/X1</text>
<text x="221" y="261.5" transform="rotate(-90 221 261.5)">HL4/X1</text>
<text x="251" y="261.3" transform="rotate(-90 251 261.3)">HL5/X1</text>
<text x="260.9" y="261.3" transform="rotate(-90 260.9 261.3)">HL7/X1</text>
<text x="271" y="261.3" transform="rotate(-90 271 261.3)">HL8/X1</text>
<text x="301" y="259.8" transform="rotate(-90 301 259.8)">SA0/1</text>
<text x="311" y="260.1" transform="rotate(-90 311 260.1)">SA0/2</text>
<text x="321" y="261.3" transform="rotate(-90 321 261.3)">HL6/X1</text>
<text x="331" y="261.6" transform="rotate(-90 331 261.6)">HL6/X2</text>
<text x="131" y="267.2" transform="rotate(-90 131 267.2)">SA4...SA7/2</text>
<text x="231" y="267.8" transform="rotate(-90 231 267.8)">HL1...HL4/X2</text>
<text x="281" y="268" transform="rotate(-90 281 268)">HL5...HL8/X2</text>
<text x="40.8" y="272.9" transform="rotate(-90 40.8 272.9)">SB1, SA1...SA3/2</text>
</g>
</svg>
